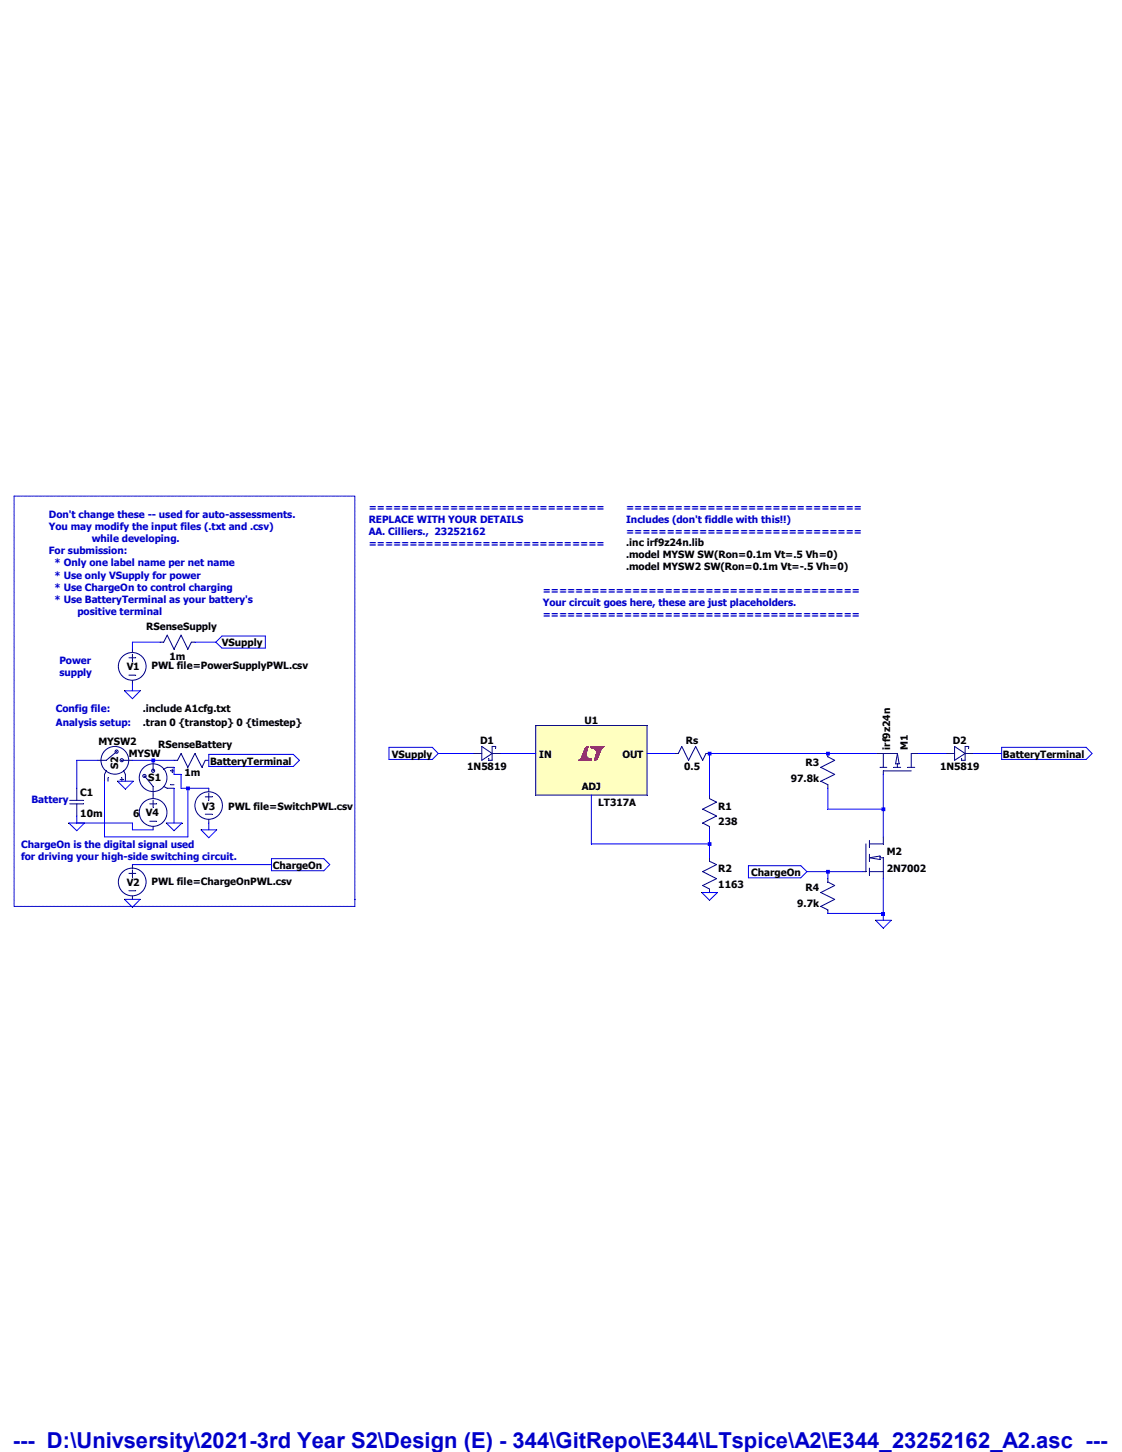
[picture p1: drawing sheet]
<svg xmlns="http://www.w3.org/2000/svg" width="216mm" height="279mm" viewBox="0 0 216 279" stroke-linecap="round" stroke-linejoin="round" font-family="sans-serif">
<path d="M24.8 126.6h1.3" fill="none" stroke="#00007f" stroke-width=".19"/>
<path d="M24.8 129.9h1.3" fill="none" stroke="#00007f" stroke-width=".19"/>
<path d="M25.5 125.9v1.4" fill="none" stroke="#00007f" stroke-width=".19"/>
<path d="M25.5 130.9v.7" fill="none" stroke="#00007f" stroke-width=".19"/>
<path d="M25.5 124.9v.7" fill="none" stroke="#00007f" stroke-width=".19"/>
<g fill="none" stroke="#00007f" stroke-width=".19">
<path d="M33.5 146.3h.7"/>
<circle cx="25.4" cy="128.2" r="2.67"/>
</g>
<path d="M34.8 145l-.6 1.3" fill="none" stroke="#00007f" stroke-width=".19"/>
<path d="M34.8 145l1.4 2.7" fill="none" stroke="#00007f" stroke-width=".19"/>
<path d="M37.5 145l-1.3 2.7" fill="none" stroke="#00007f" stroke-width=".19"/>
<path d="M37.5 145l1.4 2.7" fill="none" stroke="#00007f" stroke-width=".19"/>
<path d="M39.5 146.3h.7" fill="none" stroke="#00007f" stroke-width=".19"/>
<path d="M39.5 146.3l-.6 1.4" fill="none" stroke="#00007f" stroke-width=".19"/>
<path d="M30.8 123.6h.7" fill="none" stroke="#00007f" stroke-width=".19"/>
<path d="M32.2 122.2l-.7 1.4" fill="none" stroke="#00007f" stroke-width=".19"/>
<path d="M32.2 122.2l1.3 2.7" fill="none" stroke="#00007f" stroke-width=".19"/>
<path d="M34.8 122.2l-1.3 2.7" fill="none" stroke="#00007f" stroke-width=".19"/>
<path d="M34.8 122.2l1.4 2.7" fill="none" stroke="#00007f" stroke-width=".19"/>
<path d="M36.8 123.6h.7" fill="none" stroke="#00007f" stroke-width=".19"/>
<path d="M36.8 123.6l-.6 1.3" fill="none" stroke="#00007f" stroke-width=".19"/>
<path d="M14.8 154.7v2.3" fill="none" stroke="#00007f" stroke-width=".19"/>
<path d="M14.8 151.7v2.3" fill="none" stroke="#00007f" stroke-width=".19"/>
<path d="M13.4 154h2.7" fill="none" stroke="#00007f" stroke-width=".19"/>
<path d="M13.4 154.7h2.7" fill="none" stroke="#00007f" stroke-width=".19"/>
<path d="M24.8 168.1h1.3" fill="none" stroke="#00007f" stroke-width=".19"/>
<path d="M24.8 171.4h1.3" fill="none" stroke="#00007f" stroke-width=".19"/>
<path d="M25.5 167.4v1.3" fill="none" stroke="#00007f" stroke-width=".19"/>
<path d="M25.5 172.4v.7" fill="none" stroke="#00007f" stroke-width=".19"/>
<path d="M25.5 166.4v.6" fill="none" stroke="#00007f" stroke-width=".19"/>
<circle cx="25.4" cy="169.7" r="2.67" fill="none" stroke="#00007f" stroke-width=".19"/>
<path d="M103.1 139.6h21.4v13.4h-21.4z" fill="#ffffc0"/>
<path d="M103.1 139.6h21.4" fill="none" stroke="#00007f" stroke-width=".19"/>
<path d="M124.5 139.6v13.4" fill="none" stroke="#00007f" stroke-width=".19"/>
<path d="M103.1 153h21.4" fill="none" stroke="#00007f" stroke-width=".19"/>
<path d="M103.1 139.6v13.4" fill="none" stroke="#00007f" stroke-width=".19"/>
<path d="M111.4 146.3h2.4" fill="none" stroke="#f00" stroke-width=".19"/>
<path d="M111.3 146.3h2.5" fill="none" stroke="#f00" stroke-width=".19"/>
<path d="M111.3 146.3h2.5" fill="none" stroke="#f00" stroke-width=".19"/>
<path d="M113.7 143.7h2.4" fill="none" stroke="#f00" stroke-width=".19"/>
<path d="M113.7 143.7h2.5" fill="none" stroke="#f00" stroke-width=".19"/>
<path d="M113.8 143.6h2.5" fill="none" stroke="#f00" stroke-width=".19"/>
<path d="M111.5 146.2h2.3" fill="none" stroke="#f00" stroke-width=".19"/>
<path d="M111.5 146.2h2.3" fill="none" stroke="#f00" stroke-width=".19"/>
<path d="M111.4 146.3h2.4" fill="none" stroke="#f00" stroke-width=".19"/>
<path d="M113.7 143.8h2.3" fill="none" stroke="#f00" stroke-width=".19"/>
<path d="M113.7 143.7h2.4" fill="none" stroke="#f00" stroke-width=".19"/>
<path d="M113.7 143.7h2.4" fill="none" stroke="#f00" stroke-width=".19"/>
<path d="M111.6 146.1h2.2" fill="none" stroke="#f00" stroke-width=".19"/>
<path d="M111.6 146.1h2.2" fill="none" stroke="#f00" stroke-width=".19"/>
<path d="M111.5 146.2h2.3" fill="none" stroke="#f00" stroke-width=".19"/>
<path d="M113.7 143.8h2.3" fill="none" stroke="#f00" stroke-width=".19"/>
<path d="M113.7 143.8h2.3" fill="none" stroke="#f00" stroke-width=".19"/>
<path d="M113.7 143.8h2.3" fill="none" stroke="#f00" stroke-width=".19"/>
<path d="M111.7 146h2.2" fill="none" stroke="#f00" stroke-width=".19"/>
<path d="M111.7 146.1h2.2" fill="none" stroke="#f00" stroke-width=".19"/>
<path d="M111.6 146.1h2.2" fill="none" stroke="#f00" stroke-width=".19"/>
<path d="M113.7 143.9h2.2" fill="none" stroke="#f00" stroke-width=".19"/>
<path d="M113.7 143.9h2.2" fill="none" stroke="#f00" stroke-width=".19"/>
<path d="M113.7 143.8h2.3" fill="none" stroke="#f00" stroke-width=".19"/>
<path d="M111.8 146h1.7" fill="none" stroke="#f00" stroke-width=".19"/>
<path d="M111.7 146h2" fill="none" stroke="#f00" stroke-width=".19"/>
<path d="M111.7 146h2.2" fill="none" stroke="#f00" stroke-width=".19"/>
<path d="M114 144h1.8" fill="none" stroke="#f00" stroke-width=".19"/>
<path d="M113.8 143.9h2" fill="none" stroke="#f00" stroke-width=".19"/>
<path d="M113.7 143.9h2.2" fill="none" stroke="#f00" stroke-width=".19"/>
<path d="M111.8 145.9h1.5" fill="none" stroke="#f00" stroke-width=".19"/>
<path d="M111.8 146h1.6" fill="none" stroke="#f00" stroke-width=".19"/>
<path d="M111.8 146h1.7" fill="none" stroke="#f00" stroke-width=".19"/>
<path d="M114.3 144.1h1.5" fill="none" stroke="#f00" stroke-width=".19"/>
<path d="M114.2 144h1.6" fill="none" stroke="#f00" stroke-width=".19"/>
<path d="M114 144h1.8" fill="none" stroke="#f00" stroke-width=".19"/>
<path d="M111.8 145.8h1.3" fill="none" stroke="#f00" stroke-width=".19"/>
<path d="M111.8 145.9h1.4" fill="none" stroke="#f00" stroke-width=".19"/>
<path d="M111.8 145.9h1.5" fill="none" stroke="#f00" stroke-width=".19"/>
<path d="M114.4 144.1h1.3" fill="none" stroke="#f00" stroke-width=".19"/>
<path d="M114.4 144.1h1.3" fill="none" stroke="#f00" stroke-width=".19"/>
<path d="M114.3 144.1h1.5" fill="none" stroke="#f00" stroke-width=".19"/>
<path d="M111.9 145.8h1.1" fill="none" stroke="#f00" stroke-width=".19"/>
<path d="M111.9 145.8h1.2" fill="none" stroke="#f00" stroke-width=".19"/>
<path d="M111.8 145.8h1.3" fill="none" stroke="#f00" stroke-width=".19"/>
<path d="M114.5 144.2h1.2" fill="none" stroke="#f00" stroke-width=".19"/>
<path d="M114.5 144.1h1.2" fill="none" stroke="#f00" stroke-width=".19"/>
<path d="M114.4 144.1h1.3" fill="none" stroke="#f00" stroke-width=".19"/>
<path d="M111.9 145.7h1.1" fill="none" stroke="#f00" stroke-width=".19"/>
<path d="M111.9 145.8h1.1" fill="none" stroke="#f00" stroke-width=".19"/>
<path d="M111.9 145.8h1.1" fill="none" stroke="#f00" stroke-width=".19"/>
<path d="M114.6 144.2h1.1" fill="none" stroke="#f00" stroke-width=".19"/>
<path d="M114.6 144.2h1.1" fill="none" stroke="#f00" stroke-width=".19"/>
<path d="M114.5 144.2h1.2" fill="none" stroke="#f00" stroke-width=".19"/>
<path d="M111.9 145.6h1" fill="none" stroke="#f00" stroke-width=".19"/>
<path d="M111.9 145.7h1" fill="none" stroke="#f00" stroke-width=".19"/>
<path d="M111.9 145.7h1.1" fill="none" stroke="#f00" stroke-width=".19"/>
<path d="M114.6 144.3h1" fill="none" stroke="#f00" stroke-width=".19"/>
<path d="M114.6 144.3h1.1" fill="none" stroke="#f00" stroke-width=".19"/>
<path d="M114.6 144.2h1.1" fill="none" stroke="#f00" stroke-width=".19"/>
<path d="M112 145.6h.9" fill="none" stroke="#f00" stroke-width=".19"/>
<path d="M112 145.6h.9" fill="none" stroke="#f00" stroke-width=".19"/>
<path d="M111.9 145.6h1" fill="none" stroke="#f00" stroke-width=".19"/>
<path d="M114.7 144.4h.9" fill="none" stroke="#f00" stroke-width=".19"/>
<path d="M114.7 144.4h.9" fill="none" stroke="#f00" stroke-width=".19"/>
<path d="M114.6 144.3h1" fill="none" stroke="#f00" stroke-width=".19"/>
<path d="M112 145.5h.8" fill="none" stroke="#f00" stroke-width=".19"/>
<path d="M112 145.5h.9" fill="none" stroke="#f00" stroke-width=".19"/>
<path d="M112 145.6h.9" fill="none" stroke="#f00" stroke-width=".19"/>
<path d="M114.7 144.4h.9" fill="none" stroke="#f00" stroke-width=".19"/>
<path d="M114.7 144.4h.9" fill="none" stroke="#f00" stroke-width=".19"/>
<path d="M114.7 144.4h.9" fill="none" stroke="#f00" stroke-width=".19"/>
<path d="M112 145.5h.8" fill="none" stroke="#f00" stroke-width=".19"/>
<path d="M112 145.5h.8" fill="none" stroke="#f00" stroke-width=".19"/>
<path d="M112 145.5h.8" fill="none" stroke="#f00" stroke-width=".19"/>
<path d="M114.8 144.5h.7" fill="none" stroke="#f00" stroke-width=".19"/>
<path d="M114.7 144.5h.8" fill="none" stroke="#f00" stroke-width=".19"/>
<path d="M114.7 144.4h.9" fill="none" stroke="#f00" stroke-width=".19"/>
<path d="M112.1 145.4h.7" fill="none" stroke="#f00" stroke-width=".19"/>
<path d="M112.1 145.4h.7" fill="none" stroke="#f00" stroke-width=".19"/>
<path d="M112 145.5h.8" fill="none" stroke="#f00" stroke-width=".19"/>
<path d="M114.8 144.6h.7" fill="none" stroke="#f00" stroke-width=".19"/>
<path d="M114.8 144.5h.7" fill="none" stroke="#f00" stroke-width=".19"/>
<path d="M114.8 144.5h.7" fill="none" stroke="#f00" stroke-width=".19"/>
<path d="M112.1 145.3h.7" fill="none" stroke="#f00" stroke-width=".19"/>
<path d="M112.1 145.3h.7" fill="none" stroke="#f00" stroke-width=".19"/>
<path d="M112.1 145.4h.7" fill="none" stroke="#f00" stroke-width=".19"/>
<path d="M114.8 144.7h.7" fill="none" stroke="#f00" stroke-width=".19"/>
<path d="M114.8 144.6h.7" fill="none" stroke="#f00" stroke-width=".19"/>
<path d="M114.8 144.6h.7" fill="none" stroke="#f00" stroke-width=".19"/>
<path d="M112.1 145.2h.7" fill="none" stroke="#f00" stroke-width=".19"/>
<path d="M112.1 145.3h.7" fill="none" stroke="#f00" stroke-width=".19"/>
<path d="M112.1 145.3h.7" fill="none" stroke="#f00" stroke-width=".19"/>
<path d="M114.8 144.7h.6" fill="none" stroke="#f00" stroke-width=".19"/>
<path d="M114.8 144.7h.6" fill="none" stroke="#f00" stroke-width=".19"/>
<path d="M114.8 144.7h.7" fill="none" stroke="#f00" stroke-width=".19"/>
<path d="M112.1 145.2h.7" fill="none" stroke="#f00" stroke-width=".19"/>
<path d="M112.1 145.2h.7" fill="none" stroke="#f00" stroke-width=".19"/>
<path d="M112.1 145.2h.7" fill="none" stroke="#f00" stroke-width=".19"/>
<path d="M114.8 144.8h.6" fill="none" stroke="#f00" stroke-width=".19"/>
<path d="M114.8 144.7h.6" fill="none" stroke="#f00" stroke-width=".19"/>
<path d="M114.8 144.7h.6" fill="none" stroke="#f00" stroke-width=".19"/>
<path d="M112.2 145.1h.6" fill="none" stroke="#f00" stroke-width=".19"/>
<path d="M112.1 145.2h.7" fill="none" stroke="#f00" stroke-width=".19"/>
<path d="M112.1 145.2h.7" fill="none" stroke="#f00" stroke-width=".19"/>
<path d="M114.8 144.9h.6" fill="none" stroke="#f00" stroke-width=".19"/>
<path d="M114.8 144.8h.6" fill="none" stroke="#f00" stroke-width=".19"/>
<path d="M114.8 144.8h.6" fill="none" stroke="#f00" stroke-width=".19"/>
<path d="M112.2 145h.6" fill="none" stroke="#f00" stroke-width=".19"/>
<path d="M112.2 145.1h.6" fill="none" stroke="#f00" stroke-width=".19"/>
<path d="M112.2 145.1h.6" fill="none" stroke="#f00" stroke-width=".19"/>
<path d="M114.8 144.9h.6" fill="none" stroke="#f00" stroke-width=".19"/>
<path d="M114.8 144.9h.6" fill="none" stroke="#f00" stroke-width=".19"/>
<path d="M114.8 144.9h.6" fill="none" stroke="#f00" stroke-width=".19"/>
<path d="M112.2 145h.6" fill="none" stroke="#f00" stroke-width=".19"/>
<path d="M112.2 145h.6" fill="none" stroke="#f00" stroke-width=".19"/>
<path d="M112.2 145h.6" fill="none" stroke="#f00" stroke-width=".19"/>
<path d="M114.8 145h.6" fill="none" stroke="#f00" stroke-width=".19"/>
<path d="M114.8 144.9h.6" fill="none" stroke="#f00" stroke-width=".19"/>
<path d="M114.8 144.9h.6" fill="none" stroke="#f00" stroke-width=".19"/>
<path d="M112.3 144.9h.5" fill="none" stroke="#f00" stroke-width=".19"/>
<path d="M112.2 144.9h.6" fill="none" stroke="#f00" stroke-width=".19"/>
<path d="M112.2 145h.6" fill="none" stroke="#f00" stroke-width=".19"/>
<path d="M114.8 145h.5" fill="none" stroke="#f00" stroke-width=".19"/>
<path d="M114.8 145h.5" fill="none" stroke="#f00" stroke-width=".19"/>
<path d="M114.8 145h.6" fill="none" stroke="#f00" stroke-width=".19"/>
<path d="M112.3 144.9h.5" fill="none" stroke="#f00" stroke-width=".19"/>
<path d="M112.3 144.9h.5" fill="none" stroke="#f00" stroke-width=".19"/>
<path d="M112.3 144.9h.5" fill="none" stroke="#f00" stroke-width=".19"/>
<path d="M114.8 145.1h.5" fill="none" stroke="#f00" stroke-width=".19"/>
<path d="M114.8 145.1h.5" fill="none" stroke="#f00" stroke-width=".19"/>
<path d="M114.8 145h.5" fill="none" stroke="#f00" stroke-width=".19"/>
<path d="M112.3 144.8h.5" fill="none" stroke="#f00" stroke-width=".19"/>
<path d="M112.3 144.8h.5" fill="none" stroke="#f00" stroke-width=".19"/>
<path d="M112.3 144.9h.5" fill="none" stroke="#f00" stroke-width=".19"/>
<path d="M114.7 145.2h.6" fill="none" stroke="#f00" stroke-width=".19"/>
<path d="M114.8 145.2h.5" fill="none" stroke="#f00" stroke-width=".19"/>
<path d="M114.8 145.1h.5" fill="none" stroke="#f00" stroke-width=".19"/>
<path d="M112.3 144.7h.6" fill="none" stroke="#f00" stroke-width=".19"/>
<path d="M112.3 144.7h.5" fill="none" stroke="#f00" stroke-width=".19"/>
<path d="M112.3 144.8h.5" fill="none" stroke="#f00" stroke-width=".19"/>
<path d="M114.7 145.2h.5" fill="none" stroke="#f00" stroke-width=".19"/>
<path d="M114.7 145.2h.5" fill="none" stroke="#f00" stroke-width=".19"/>
<path d="M114.7 145.2h.6" fill="none" stroke="#f00" stroke-width=".19"/>
<path d="M112.4 144.7h.5" fill="none" stroke="#f00" stroke-width=".19"/>
<path d="M112.4 144.7h.5" fill="none" stroke="#f00" stroke-width=".19"/>
<path d="M112.3 144.7h.6" fill="none" stroke="#f00" stroke-width=".19"/>
<path d="M114.7 145.3h.5" fill="none" stroke="#f00" stroke-width=".19"/>
<path d="M114.7 145.3h.5" fill="none" stroke="#f00" stroke-width=".19"/>
<path d="M114.7 145.2h.5" fill="none" stroke="#f00" stroke-width=".19"/>
<path d="M112.4 144.6h.5" fill="none" stroke="#f00" stroke-width=".19"/>
<path d="M112.4 144.6h.5" fill="none" stroke="#f00" stroke-width=".19"/>
<path d="M112.4 144.7h.5" fill="none" stroke="#f00" stroke-width=".19"/>
<path d="M114.7 145.4h.5" fill="none" stroke="#f00" stroke-width=".19"/>
<path d="M114.7 145.3h.5" fill="none" stroke="#f00" stroke-width=".19"/>
<path d="M114.7 145.3h.5" fill="none" stroke="#f00" stroke-width=".19"/>
<path d="M112.4 144.5h.5" fill="none" stroke="#f00" stroke-width=".19"/>
<path d="M112.4 144.5h.5" fill="none" stroke="#f00" stroke-width=".19"/>
<path d="M112.4 144.6h.5" fill="none" stroke="#f00" stroke-width=".19"/>
<path d="M114.6 145.5h.5" fill="none" stroke="#f00" stroke-width=".19"/>
<path d="M114.7 145.4h.5" fill="none" stroke="#f00" stroke-width=".19"/>
<path d="M114.7 145.4h.5" fill="none" stroke="#f00" stroke-width=".19"/>
<path d="M112.4 144.4h.5" fill="none" stroke="#f00" stroke-width=".19"/>
<path d="M112.4 144.5h.5" fill="none" stroke="#f00" stroke-width=".19"/>
<path d="M112.4 144.5h.5" fill="none" stroke="#f00" stroke-width=".19"/>
<path d="M114.6 145.5h.5" fill="none" stroke="#f00" stroke-width=".19"/>
<path d="M114.6 145.5h.5" fill="none" stroke="#f00" stroke-width=".19"/>
<path d="M114.6 145.5h.5" fill="none" stroke="#f00" stroke-width=".19"/>
<path d="M112.5 144.4h.4" fill="none" stroke="#f00" stroke-width=".19"/>
<path d="M112.4 144.4h.5" fill="none" stroke="#f00" stroke-width=".19"/>
<path d="M112.4 144.4h.5" fill="none" stroke="#f00" stroke-width=".19"/>
<path d="M114.6 145.6h.5" fill="none" stroke="#f00" stroke-width=".19"/>
<path d="M114.6 145.5h.5" fill="none" stroke="#f00" stroke-width=".19"/>
<path d="M114.6 145.5h.5" fill="none" stroke="#f00" stroke-width=".19"/>
<path d="M112.5 144.3h.5" fill="none" stroke="#f00" stroke-width=".19"/>
<path d="M112.5 144.4h.4" fill="none" stroke="#f00" stroke-width=".19"/>
<path d="M112.5 144.4h.4" fill="none" stroke="#f00" stroke-width=".19"/>
<path d="M114.6 145.6h.5" fill="none" stroke="#f00" stroke-width=".19"/>
<path d="M114.6 145.6h.5" fill="none" stroke="#f00" stroke-width=".19"/>
<path d="M114.6 145.6h.5" fill="none" stroke="#f00" stroke-width=".19"/>
<path d="M112.5 144.2h.5" fill="none" stroke="#f00" stroke-width=".19"/>
<path d="M112.5 144.3h.5" fill="none" stroke="#f00" stroke-width=".19"/>
<path d="M112.5 144.3h.5" fill="none" stroke="#f00" stroke-width=".19"/>
<path d="M114.6 145.7h.5" fill="none" stroke="#f00" stroke-width=".19"/>
<path d="M114.6 145.7h.5" fill="none" stroke="#f00" stroke-width=".19"/>
<path d="M114.6 145.6h.5" fill="none" stroke="#f00" stroke-width=".19"/>
<path d="M112.6 144.2h.4" fill="none" stroke="#f00" stroke-width=".19"/>
<path d="M112.5 144.2h.5" fill="none" stroke="#f00" stroke-width=".19"/>
<path d="M112.5 144.2h.5" fill="none" stroke="#f00" stroke-width=".19"/>
<path d="M114.6 145.8h.4" fill="none" stroke="#f00" stroke-width=".19"/>
<path d="M114.6 145.8h.4" fill="none" stroke="#f00" stroke-width=".19"/>
<path d="M114.6 145.7h.5" fill="none" stroke="#f00" stroke-width=".19"/>
<path d="M112.6 144.1h.4" fill="none" stroke="#f00" stroke-width=".19"/>
<path d="M112.6 144.1h.4" fill="none" stroke="#f00" stroke-width=".19"/>
<path d="M112.6 144.2h.4" fill="none" stroke="#f00" stroke-width=".19"/>
<path d="M114.6 145.8h.4" fill="none" stroke="#f00" stroke-width=".19"/>
<path d="M114.6 145.8h.4" fill="none" stroke="#f00" stroke-width=".19"/>
<path d="M114.6 145.8h.4" fill="none" stroke="#f00" stroke-width=".19"/>
<path d="M112.6 144.1h.5" fill="none" stroke="#f00" stroke-width=".19"/>
<path d="M112.6 144.1h.4" fill="none" stroke="#f00" stroke-width=".19"/>
<path d="M112.6 144.1h.4" fill="none" stroke="#f00" stroke-width=".19"/>
<path d="M114.5 145.9h.5" fill="none" stroke="#f00" stroke-width=".19"/>
<path d="M114.5 145.9h.5" fill="none" stroke="#f00" stroke-width=".19"/>
<path d="M114.6 145.8h.4" fill="none" stroke="#f00" stroke-width=".19"/>
<path d="M112.6 144h.5" fill="none" stroke="#f00" stroke-width=".19"/>
<path d="M112.6 144h.5" fill="none" stroke="#f00" stroke-width=".19"/>
<path d="M112.6 144.1h.5" fill="none" stroke="#f00" stroke-width=".19"/>
<path d="M114.5 146h.4" fill="none" stroke="#f00" stroke-width=".19"/>
<path d="M114.5 146h.4" fill="none" stroke="#f00" stroke-width=".19"/>
<path d="M114.5 145.9h.5" fill="none" stroke="#f00" stroke-width=".19"/>
<path d="M112.7 143.9h.4" fill="none" stroke="#f00" stroke-width=".19"/>
<path d="M112.6 143.9h.5" fill="none" stroke="#f00" stroke-width=".19"/>
<path d="M112.6 144h.5" fill="none" stroke="#f00" stroke-width=".19"/>
<path d="M114.5 146h.4" fill="none" stroke="#f00" stroke-width=".19"/>
<path d="M114.5 146h.4" fill="none" stroke="#f00" stroke-width=".19"/>
<path d="M114.5 146h.4" fill="none" stroke="#f00" stroke-width=".19"/>
<path d="M112.7 143.8h.5" fill="none" stroke="#f00" stroke-width=".19"/>
<path d="M112.7 143.9h.4" fill="none" stroke="#f00" stroke-width=".19"/>
<path d="M112.7 143.9h.4" fill="none" stroke="#f00" stroke-width=".19"/>
<path d="M114.4 146.1h.4" fill="none" stroke="#f00" stroke-width=".19"/>
<path d="M114.4 146.1h.5" fill="none" stroke="#f00" stroke-width=".19"/>
<path d="M114.5 146h.4" fill="none" stroke="#f00" stroke-width=".19"/>
<path d="M112.8 143.8h.4" fill="none" stroke="#f00" stroke-width=".19"/>
<path d="M112.8 143.8h.4" fill="none" stroke="#f00" stroke-width=".19"/>
<path d="M112.7 143.8h.5" fill="none" stroke="#f00" stroke-width=".19"/>
<path d="M114.4 146.2h.4" fill="none" stroke="#f00" stroke-width=".19"/>
<path d="M114.4 146.1h.4" fill="none" stroke="#f00" stroke-width=".19"/>
<path d="M114.4 146.1h.4" fill="none" stroke="#f00" stroke-width=".19"/>
<path d="M112.9 143.7h.3" fill="none" stroke="#f00" stroke-width=".19"/>
<path d="M112.9 143.7h.3" fill="none" stroke="#f00" stroke-width=".19"/>
<path d="M112.8 143.8h.4" fill="none" stroke="#f00" stroke-width=".19"/>
<path d="M114.4 146.3h.2" fill="none" stroke="#f00" stroke-width=".19"/>
<path d="M114.4 146.2h.3" fill="none" stroke="#f00" stroke-width=".19"/>
<path d="M114.4 146.2h.4" fill="none" stroke="#f00" stroke-width=".19"/>
<path d="M113.1 143.6h.1" fill="none" stroke="#f00" stroke-width=".19"/>
<path d="M113 143.7h.2" fill="none" stroke="#f00" stroke-width=".19"/>
<path d="M112.9 143.7h.3" fill="none" stroke="#f00" stroke-width=".19"/>
<path d="M114.3 146.3h.2" fill="none" stroke="#f00" stroke-width=".19"/>
<path d="M114.4 146.3h.2" fill="none" stroke="#f00" stroke-width=".19"/>
<path d="M114.4 146.3h.2" fill="none" stroke="#f00" stroke-width=".19"/>
<path d="M168.7 145h4" fill="none" stroke="#00007f" stroke-width=".19"/>
<path d="M170 145v2.7" fill="none" stroke="#00007f" stroke-width=".19"/>
<path d="M172.7 147v.7" fill="none" stroke="#00007f" stroke-width=".19"/>
<path d="M172.7 145l.3 2" fill="none" stroke="#00007f" stroke-width=".19"/>
<path d="M172.7 145l-.4 2" fill="none" stroke="#00007f" stroke-width=".19"/>
<path d="M172.3 147h.7" fill="none" stroke="#00007f" stroke-width=".19"/>
<path d="M174.7 147.7h1.3" fill="none" stroke="#00007f" stroke-width=".19"/>
<path d="M172 147.7h1.3" fill="none" stroke="#00007f" stroke-width=".19"/>
<path d="M169.3 147.7h1.3" fill="none" stroke="#00007f" stroke-width=".19"/>
<path d="M170 148.3v.7" fill="none" stroke="#00007f" stroke-width=".19"/>
<path d="M170 148.3h5.3" fill="none" stroke="#00007f" stroke-width=".19"/>
<path d="M175.3 145v2.7" fill="none" stroke="#00007f" stroke-width=".19"/>
<path d="M175.3 145h1.4" fill="none" stroke="#00007f" stroke-width=".19"/>
<path d="M170 165.1v4" fill="none" stroke="#00007f" stroke-width=".19"/>
<path d="M167.3 167.7h2.7" fill="none" stroke="#00007f" stroke-width=".19"/>
<path d="M169.3 165.1h.7" fill="none" stroke="#00007f" stroke-width=".19"/>
<path d="M169.3 164.7l-2 .4" fill="none" stroke="#00007f" stroke-width=".19"/>
<path d="M167.3 165.1l2 .3" fill="none" stroke="#00007f" stroke-width=".19"/>
<path d="M169.3 164.7v.7" fill="none" stroke="#00007f" stroke-width=".19"/>
<path d="M167.3 161.7v1.3" fill="none" stroke="#00007f" stroke-width=".19"/>
<path d="M167.3 164.4v1.3" fill="none" stroke="#00007f" stroke-width=".19"/>
<path d="M167.3 167v1.4" fill="none" stroke="#00007f" stroke-width=".19"/>
<path d="M166 167.7h.6" fill="none" stroke="#00007f" stroke-width=".19"/>
<path d="M166.6 162.4v5.3" fill="none" stroke="#00007f" stroke-width=".19"/>
<path d="M167.3 162.4h2.7" fill="none" stroke="#00007f" stroke-width=".19"/>
<path d="M170 161v1.4" fill="none" stroke="#00007f" stroke-width=".19"/>
<path d="M94.1 146v.3" fill="none" stroke="#00007f" stroke-width=".19"/>
<path d="M94.1 146.3h.6" fill="none" stroke="#00007f" stroke-width=".19"/>
<path d="M94.7 143.6v2.7" fill="none" stroke="#00007f" stroke-width=".19"/>
<path d="M94.7 143.6h.7" fill="none" stroke="#00007f" stroke-width=".19"/>
<path d="M95.4 143.6v.4" fill="none" stroke="#00007f" stroke-width=".19"/>
<path d="M92.7 143.6v2.7" fill="none" stroke="#00007f" stroke-width=".19"/>
<path d="M92.7 143.6l2 1.4" fill="none" stroke="#00007f" stroke-width=".19"/>
<path d="M94.7 145l-2 1.3" fill="none" stroke="#00007f" stroke-width=".19"/>
<path d="M91 145h1.7" fill="none" stroke="#00007f" stroke-width=".19"/>
<path d="M94.7 145h1.7" fill="none" stroke="#00007f" stroke-width=".19"/>
<path d="M185 146v.3" fill="none" stroke="#00007f" stroke-width=".19"/>
<path d="M185 146.3h.7" fill="none" stroke="#00007f" stroke-width=".19"/>
<path d="M185.7 143.6v2.7" fill="none" stroke="#00007f" stroke-width=".19"/>
<path d="M185.7 143.6h.7" fill="none" stroke="#00007f" stroke-width=".19"/>
<path d="M186.4 143.6v.4" fill="none" stroke="#00007f" stroke-width=".19"/>
<path d="M183.7 143.6v2.7" fill="none" stroke="#00007f" stroke-width=".19"/>
<path d="M183.7 143.6l2 1.4" fill="none" stroke="#00007f" stroke-width=".19"/>
<path d="M185.7 145l-2 1.3" fill="none" stroke="#00007f" stroke-width=".19"/>
<path d="M182 145h1.7" fill="none" stroke="#00007f" stroke-width=".19"/>
<path d="M185.7 145h1.7" fill="none" stroke="#00007f" stroke-width=".19"/>
<path d="M32.2 151.7h1.3" fill="none" stroke="#00007f" stroke-width=".19"/>
<path d="M31.5 151.3l.7 .4" fill="none" stroke="#00007f" stroke-width=".19"/>
<path d="M32.2 147.7h1.3" fill="none" stroke="#00007f" stroke-width=".19"/>
<path d="M32.2 147.7l-.7 .3" fill="none" stroke="#00007f" stroke-width=".19"/>
<path d="M29.5 146.3v2" fill="none" stroke="#00007f" stroke-width=".19"/>
<path d="M29.5 151.3v1.7" fill="none" stroke="#00007f" stroke-width=".19"/>
<path d="M27.8 149.3l1.7 2" fill="none" stroke="#00007f" stroke-width=".19"/>
<path d="M32.8 148.3h.7" fill="none" stroke="#00007f" stroke-width=".19"/>
<path d="M33.1 148v.7" fill="none" stroke="#00007f" stroke-width=".19"/>
<path d="M32.8 151h.7" fill="none" stroke="#00007f" stroke-width=".19"/>
<g fill="none" stroke="#00007f" stroke-width=".19">
<path d="M39.5 153.3h1.4"/>
<circle cx="27.8" cy="149.3" r=".31"/>
<circle cx="29.5" cy="148.3" r=".31"/>
<circle cx="29.5" cy="149.6" r="2.67"/>
</g>
<path d="M39.5 156.7h1.4" fill="none" stroke="#00007f" stroke-width=".19"/>
<path d="M40.2 152.7v1.3" fill="none" stroke="#00007f" stroke-width=".19"/>
<path d="M40.2 157.7v.7" fill="none" stroke="#00007f" stroke-width=".19"/>
<path d="M40.2 151.7v.7" fill="none" stroke="#00007f" stroke-width=".19"/>
<g fill="none" stroke="#00007f" stroke-width=".19">
<path d="M20.1 149v1.3"/>
<circle cx="40.2" cy="155" r="2.65"/>
</g>
<path d="M20.4 148.3l-.3 .7" fill="none" stroke="#00007f" stroke-width=".19"/>
<path d="M24.1 149v1.3" fill="none" stroke="#00007f" stroke-width=".19"/>
<path d="M23.8 148.3l.3 .7" fill="none" stroke="#00007f" stroke-width=".19"/>
<path d="M23.5 146.3h2" fill="none" stroke="#00007f" stroke-width=".19"/>
<path d="M18.8 146.3h1.6" fill="none" stroke="#00007f" stroke-width=".19"/>
<path d="M22.4 144.7l-2 1.6" fill="none" stroke="#00007f" stroke-width=".19"/>
<path d="M23.5 149.6v.7" fill="none" stroke="#00007f" stroke-width=".19"/>
<path d="M23.1 150h.7" fill="none" stroke="#00007f" stroke-width=".19"/>
<path d="M20.8 149.6v.7" fill="none" stroke="#00007f" stroke-width=".19"/>
<g fill="none" stroke="#00007f" stroke-width=".19">
<path d="M28.8 154.7h1.3"/>
<circle cx="22.1" cy="146.3" r="2.67"/>
<circle cx="22.4" cy="144.6" r=".31"/>
<circle cx="23.4" cy="146.3" r=".31"/>
</g>
<path d="M28.8 158h1.3" fill="none" stroke="#00007f" stroke-width=".19"/>
<path d="M29.5 154v1.4" fill="none" stroke="#00007f" stroke-width=".19"/>
<path d="M29.5 159v.7" fill="none" stroke="#00007f" stroke-width=".19"/>
<path d="M29.5 153v.7" fill="none" stroke="#00007f" stroke-width=".19"/>
<g fill="none" stroke="#00007f" stroke-width=".19">
<path d="M136.5 159v.7"/>
<circle cx="29.5" cy="156.3" r="2.67"/>
</g>
<path d="M135.2 158.4l1.3 .6" fill="none" stroke="#00007f" stroke-width=".19"/>
<path d="M137.9 157l-2.7 1.4" fill="none" stroke="#00007f" stroke-width=".19"/>
<path d="M135.2 155.7l2.7 1.3" fill="none" stroke="#00007f" stroke-width=".19"/>
<path d="M137.9 154.3l-2.7 1.4" fill="none" stroke="#00007f" stroke-width=".19"/>
<path d="M136.5 153v.7" fill="none" stroke="#00007f" stroke-width=".19"/>
<path d="M136.5 153.7l1.4 .6" fill="none" stroke="#00007f" stroke-width=".19"/>
<path d="M136.5 171.1v.6" fill="none" stroke="#00007f" stroke-width=".19"/>
<path d="M135.2 170.4l1.3 .7" fill="none" stroke="#00007f" stroke-width=".19"/>
<path d="M137.9 169.1l-2.7 1.3" fill="none" stroke="#00007f" stroke-width=".19"/>
<path d="M135.2 167.7l2.7 1.4" fill="none" stroke="#00007f" stroke-width=".19"/>
<path d="M137.9 166.4l-2.7 1.3" fill="none" stroke="#00007f" stroke-width=".19"/>
<path d="M136.5 165.1v.6" fill="none" stroke="#00007f" stroke-width=".19"/>
<path d="M136.5 165.7l1.4 .7" fill="none" stroke="#00007f" stroke-width=".19"/>
<path d="M159.3 145v.6" fill="none" stroke="#00007f" stroke-width=".19"/>
<path d="M159.3 145.6l1.3 .7" fill="none" stroke="#00007f" stroke-width=".19"/>
<path d="M160.6 146.3l-2.7 1.4" fill="none" stroke="#00007f" stroke-width=".19"/>
<path d="M157.9 147.7l2.7 1.3" fill="none" stroke="#00007f" stroke-width=".19"/>
<path d="M160.6 149l-2.7 1.3" fill="none" stroke="#00007f" stroke-width=".19"/>
<path d="M159.3 151v.7" fill="none" stroke="#00007f" stroke-width=".19"/>
<path d="M157.9 150.3l1.4 .7" fill="none" stroke="#00007f" stroke-width=".19"/>
<path d="M159.3 169.1v.6" fill="none" stroke="#00007f" stroke-width=".19"/>
<path d="M159.3 169.7l1.3 .7" fill="none" stroke="#00007f" stroke-width=".19"/>
<path d="M160.6 170.4l-2.7 1.3" fill="none" stroke="#00007f" stroke-width=".19"/>
<path d="M157.9 171.7l2.7 1.4" fill="none" stroke="#00007f" stroke-width=".19"/>
<path d="M160.6 173.1l-2.7 1.3" fill="none" stroke="#00007f" stroke-width=".19"/>
<path d="M159.3 175.1v.7" fill="none" stroke="#00007f" stroke-width=".19"/>
<path d="M157.9 174.4l1.4 .7" fill="none" stroke="#00007f" stroke-width=".19"/>
<path d="M135.8 145h.7" fill="none" stroke="#00007f" stroke-width=".19"/>
<path d="M135.8 145l-.6 1.3" fill="none" stroke="#00007f" stroke-width=".19"/>
<path d="M133.9 143.6l1.3 2.7" fill="none" stroke="#00007f" stroke-width=".19"/>
<path d="M133.9 143.6l-1.4 2.7" fill="none" stroke="#00007f" stroke-width=".19"/>
<path d="M131.2 143.6l1.3 2.7" fill="none" stroke="#00007f" stroke-width=".19"/>
<path d="M129.8 145h.7" fill="none" stroke="#00007f" stroke-width=".19"/>
<path d="M131.2 143.6l-.7 1.4" fill="none" stroke="#00007f" stroke-width=".19"/>
<g fill="none" stroke="#00f" stroke-width=".19">
<path d="M24 132.9h3l-1.5 1.6zM25.5 123.6h5.3M42.7 122.4h8.4v2.3h-8.4l-1.2-1.1zM13.3 158.4h3l-1.5 1.5zM22.6 150.3h3.1l-1.6 1.5zM32 158.4h3l-1.5 1.5zM38.7 159.7h3l-1.5 1.5zM40.2 145.2h16.2l1.2 1.1-1.2 1.2h-16.2zM74.8 143.8h8.4l1.1 1.2-1.1 1.1h-8.4zM192.7 143.8h16.3l1.1 1.2-1.1 1.1h-16.3zM24 173.1h3l-1.5 1.5zM52.2 165.2h10.1l1.2 1.2-1.2 1.2h-10.1z"/>
<path d="M135 171.7h3l-1.5 1.5zM144 166.6h10.1l1.2 1.1-1.2 1.2h-10.1zM168.5 177.1h3l-1.5 1.5z"/>
</g>
<path d="M37.5 123.6h4" fill="none" stroke="#00f" stroke-width=".19"/>
<path d="M25.5 123.6v1.3" fill="none" stroke="#00f" stroke-width=".19"/>
<path d="M25.5 131.6v1.3" fill="none" stroke="#00f" stroke-width=".19"/>
<path d="M84.3 145h6.7" fill="none" stroke="#00f" stroke-width=".19"/>
<path d="M96.4 145h6.7" fill="none" stroke="#00f" stroke-width=".19"/>
<path d="M124.5 145h5.3" fill="none" stroke="#00f" stroke-width=".19"/>
<path d="M136.5 145h22.8" fill="none" stroke="#00f" stroke-width=".19"/>
<path d="M159.3 145h9.4" fill="none" stroke="#00f" stroke-width=".19"/>
<path d="M176.7 145h5.3" fill="none" stroke="#00f" stroke-width=".19"/>
<path d="M187.4 145h5.3" fill="none" stroke="#00f" stroke-width=".19"/>
<path d="M14.8 146.3h4" fill="none" stroke="#00f" stroke-width=".19"/>
<path d="M25.5 146.3h4" fill="none" stroke="#00f" stroke-width=".19"/>
<path d="M29.5 146.3h4" fill="none" stroke="#00f" stroke-width=".19"/>
<path d="M33.5 147.7v1.3" fill="none" stroke="#00f" stroke-width=".19"/>
<path d="M33.5 149h1.3" fill="none" stroke="#00f" stroke-width=".19"/>
<path d="M14.8 146.3v5.4" fill="none" stroke="#00f" stroke-width=".19"/>
<path d="M34.8 149v2.7" fill="none" stroke="#00f" stroke-width=".19"/>
<path d="M34.8 151.7h1.4" fill="none" stroke="#00f" stroke-width=".19"/>
<path d="M36.2 151.7h4" fill="none" stroke="#00f" stroke-width=".19"/>
<path d="M136.5 145v8" fill="none" stroke="#00f" stroke-width=".19"/>
<path d="M159.3 151.7v4" fill="none" stroke="#00f" stroke-width=".19"/>
<path d="M170 149v6.7" fill="none" stroke="#00f" stroke-width=".19"/>
<path d="M159.3 155.7h10.7" fill="none" stroke="#00f" stroke-width=".19"/>
<path d="M14.8 157v1.4" fill="none" stroke="#00f" stroke-width=".19"/>
<path d="M14.8 158.4h10.7" fill="none" stroke="#00f" stroke-width=".19"/>
<path d="M33.5 151.7v6.7" fill="none" stroke="#00f" stroke-width=".19"/>
<path d="M25.5 158.4v1.3" fill="none" stroke="#00f" stroke-width=".19"/>
<path d="M25.5 159.7h4" fill="none" stroke="#00f" stroke-width=".19"/>
<path d="M40.2 158.4v1.3" fill="none" stroke="#00f" stroke-width=".19"/>
<path d="M20.1 150.3v10.7" fill="none" stroke="#00f" stroke-width=".19"/>
<path d="M36.2 151.7v9.3" fill="none" stroke="#00f" stroke-width=".19"/>
<path d="M20.1 161h16.1" fill="none" stroke="#00f" stroke-width=".19"/>
<path d="M170 155.7v5.3" fill="none" stroke="#00f" stroke-width=".19"/>
<path d="M113.8 153v9.4" fill="none" stroke="#00f" stroke-width=".19"/>
<path d="M136.5 159.7v2.7" fill="none" stroke="#00f" stroke-width=".19"/>
<path d="M113.8 162.4h22.7" fill="none" stroke="#00f" stroke-width=".19"/>
<path d="M136.5 162.4v2.7" fill="none" stroke="#00f" stroke-width=".19"/>
<path d="M25.5 166.4h26.7" fill="none" stroke="#00f" stroke-width=".19"/>
<path d="M155.3 167.7h4" fill="none" stroke="#00f" stroke-width=".19"/>
<path d="M159.3 167.7h6.7" fill="none" stroke="#00f" stroke-width=".19"/>
<path d="M159.3 167.7v1.4" fill="none" stroke="#00f" stroke-width=".19"/>
<path d="M170 169.1v6.7" fill="none" stroke="#00f" stroke-width=".19"/>
<path d="M159.3 175.8h10.7" fill="none" stroke="#00f" stroke-width=".19"/>
<path d="M170 175.8v1.3" fill="none" stroke="#00f" stroke-width=".19"/>
<path d="M29.1 146h.7v.7h-.7zM35.8 151.3h.7v.8h-.7zM136.2 144.7h.7v.7h-.7zM136.2 162.1h.7v.7h-.7zM159 144.7h.7v.7h-.7zM159 167.4h.7v.7h-.7zM169.6 155.4h.7v.7h-.7z" fill-rule="evenodd" fill="#00f"/>
<path d="M169.6 175.4h.7v.7h-.7z" fill="#00f"/>
<path d="M68.3 95.5v78.9" fill="none" stroke="#0000c8" stroke-width=".19"/>
<path d="M2.7 95.5h65.6" fill="none" stroke="#0000c8" stroke-width=".19"/>
<path d="M2.7 174.4h65.6" fill="none" stroke="#0000c8" stroke-width=".19"/>
<path d="M68.3 173.1h.1" fill="none" stroke="#0000c8" stroke-width=".19"/>
<path d="M2.7 95.5v78.9" fill="none" stroke="#0000c8" stroke-width=".19"/>
<text font-size="4.2" fill="#0000c8" x="2.5" y="278.7">--- D:\Univsersity\2021-3rd Year S2\Design (E) - 344\GitRepo\E344\LTspice\A2\E344_23252162_A2.asc ---</text>
<g font-size="1.9" fill="#0000c8">
<text x="9.4" y="99.6">Don't change these -- used for auto-assessments.</text>
<text x="9.4" y="101.9">You may modify the input files (.txt and .csv)</text>
<text x="71" y="98.3">=============================</text>
<text x="71" y="100.6">REPLACE WITH YOUR DETAILS</text>
<text x="120.5" y="98.3">=============================</text>
<text x="120.5" y="100.6">Includes (don't fiddle with this!!)</text>
<text x="9.4" y="106.6">For submission:</text>
<text x="17.7" y="104.3">while developing.</text>
<text x="71" y="103">AA. Cilliers., 23252162</text>
<text x="71" y="105.3">=============================</text>
<text x="120.5" y="103">=============================</text>
<text x="10.5" y="109">* Only one label name per net name</text>
<text x="10.5" y="111.3">* Use only VSupply for power</text>
<text x="10.5" y="113.7">* Use ChargeOn to control charging</text>
<text x="10.5" y="116">* Use BatteryTerminal as your battery's</text>
<text x="14.9" y="118.4">positive terminal</text>
<text x="104.4" y="114.3">=======================================</text>
<text x="104.4" y="116.7">Your circuit goes here, these are just placeholders.</text>
<text x="104.4" y="119">=======================================</text>
<text x="11.4" y="127.7">Power</text>
<text x="11.4" y="130">supply</text>
<text x="10.8" y="137.1">Config file:</text>
<text x="10.8" y="139.7">Analysis setup:</text>
<text x="6.1" y="154.5">Battery</text>
<text x="4.1" y="163.2">ChargeOn is the digital signal used</text>
<text x="4.1" y="165.5">for driving your high-side switching circuit.</text>
</g>
<g font-size="1.9">
<text x="120.5" y="105">.inc irf9z24n.lib</text>
<text x="120.5" y="107.3">.model MYSW SW(Ron=0.1m Vt=.5 Vh=0)</text>
<text x="120.5" y="109.6">.model MYSW2 SW(Ron=0.1m Vt=-.5 Vh=0)</text>
<text x="28.1" y="121.2">RSenseSupply</text>
<text x="42.7" y="124.4">VSupply</text>
<text x="24.4" y="128.9">V1</text>
<text x="29.2" y="128.7">PWL file=PowerSupplyPWL.csv</text>
<text x="32.6" y="127">1m</text>
<text x="27.5" y="137.1">.include A1cfg.txt</text>
<text x="18.9" y="143.4">MYSW2</text>
<text x="27.5" y="139.7">.tran 0 {transtop} 0 {timestep}</text>
<text x="92.4" y="143.3">D1</text>
<text x="112.5" y="139.3">U1</text>
<text x="132" y="143.3">Rs</text>
<text x="183.3" y="143.3">D2</text>
<text x="22.7" y="148" transform="rotate(-90 22.7 148)">S2</text>
<text x="24.8" y="145.6">MYSW</text>
<text x="30.4" y="144">RSenseBattery</text>
<text x="35.5" y="149.4">1m</text>
<text x="40.4" y="147.1">BatteryTerminal</text>
<text x="75.4" y="145.8">VSupply</text>
<text x="89.9" y="148.3">1N5819</text>
<text x="103.8" y="145.8">IN</text>
<text x="119.8" y="145.8">OUT</text>
<text x="131.7" y="148.3">0.5</text>
<text x="155" y="147.4">R3</text>
<text x="171.3" y="144.3" transform="rotate(-90 171.3 144.3)">irf9z24n</text>
<text x="174.7" y="144.3" transform="rotate(-90 174.7 144.3)">M1</text>
<text x="180.9" y="148.3">1N5819</text>
<text x="193" y="145.8">BatteryTerminal</text>
<text x="15.5" y="153.2">C1</text>
<text x="28.5" y="150.4">S1</text>
<text x="38.9" y="155.9">V3</text>
<text x="43.9" y="155.8">PWL file=SwitchPWL.csv</text>
<text x="111.9" y="152">ADJ</text>
<text x="115.1" y="155.2">LT317A</text>
<text x="138.2" y="155.8">R1</text>
<text x="152.2" y="150.5">97.8k</text>
<text x="15.5" y="157.1">10m</text>
<text x="25.7" y="157.2">6 V4</text>
<text x="138.2" y="158.8">238</text>
<text x="52.5" y="167.2">ChargeOn</text>
<text x="138.2" y="167.9">R2</text>
<text x="170.6" y="164.5">M2</text>
<text x="170.6" y="167.9">2N7002</text>
<text x="24.4" y="170.4">V2</text>
<text x="29.2" y="170.2">PWL file=ChargeOnPWL.csv</text>
<text x="138.2" y="170.9">1163</text>
<text x="144.6" y="168.5">ChargeOn</text>
<text x="155" y="171.5">R4</text>
<text x="153.4" y="174.5">9.7k</text>
</g>
</svg>
